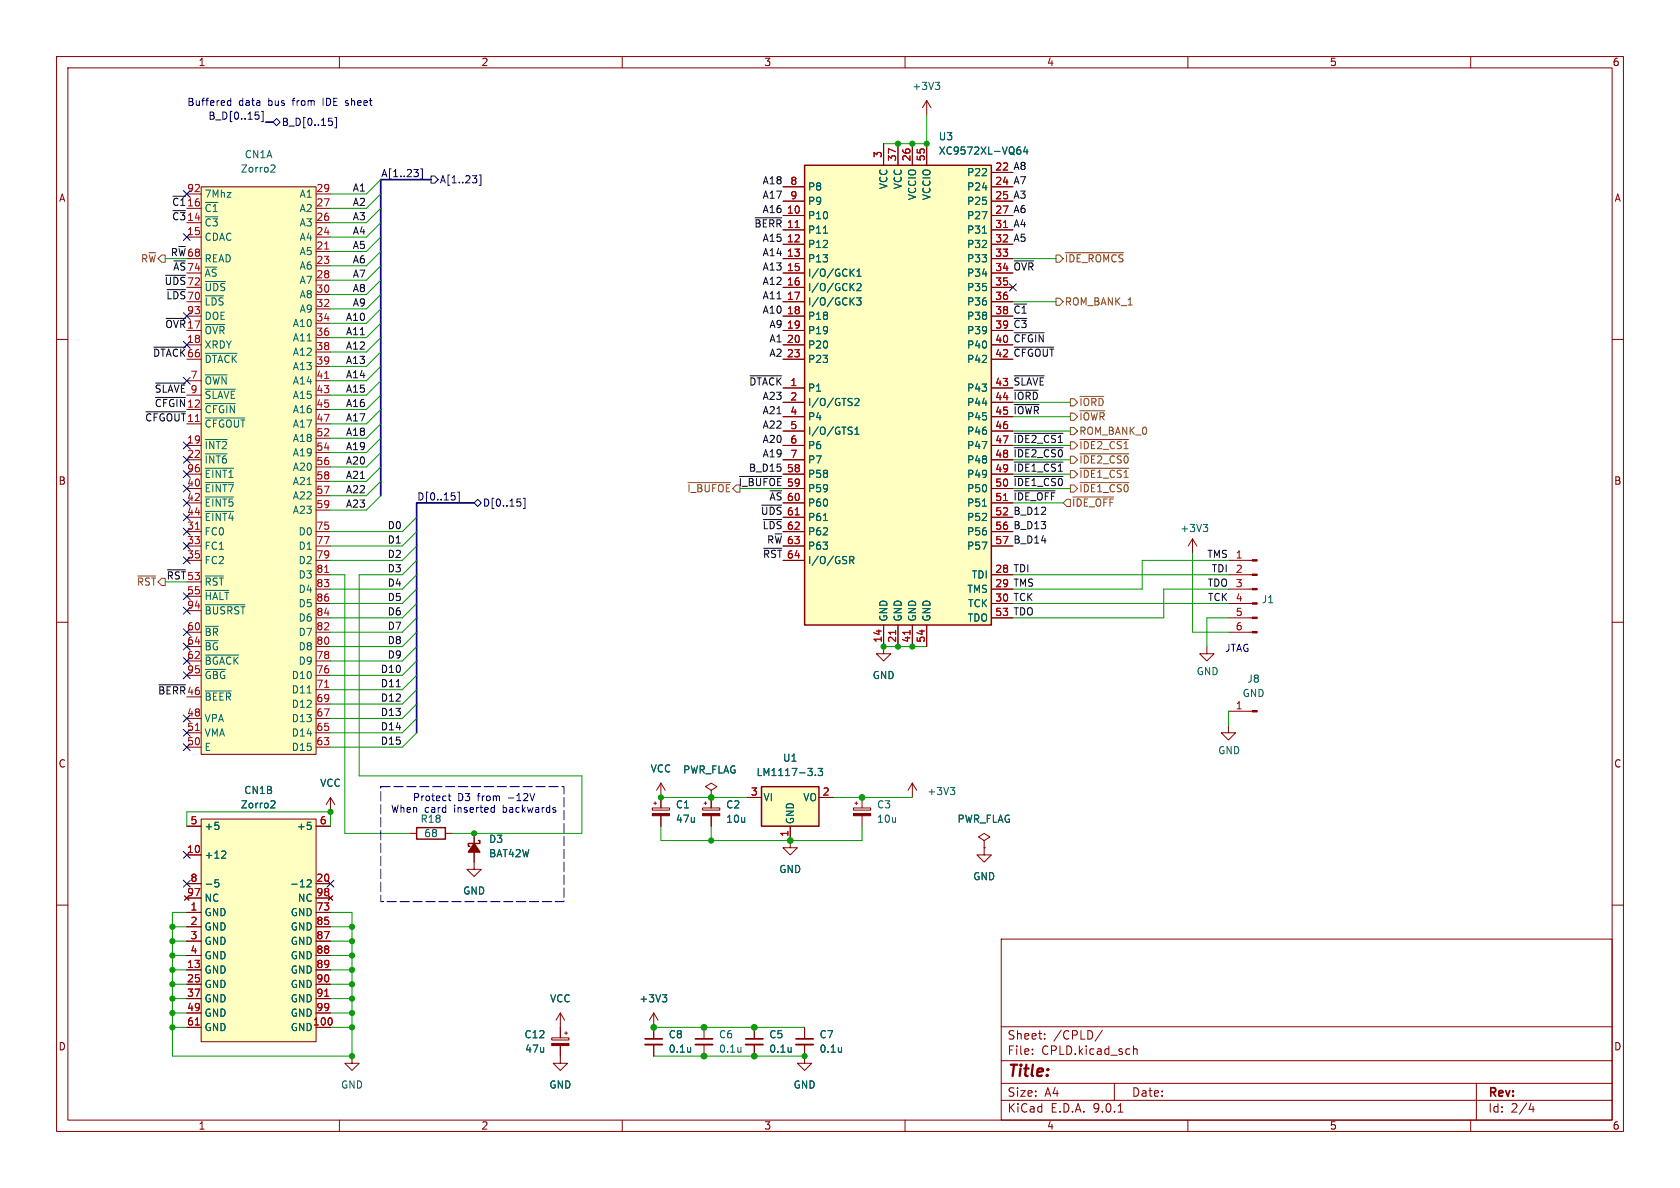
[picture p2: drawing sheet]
<svg xmlns="http://www.w3.org/2000/svg" width="297mm" height="210mm" viewBox="0 0 297 210" stroke-linecap="round" stroke-linejoin="round" font-family="sans-serif">
<g fill="none" stroke="#840000" stroke-width=".18">
<path d="M10 10h277v190h-277zM12 12h273v186h-273zM60 10v2M110 10v2M160 10v2M210 10v2M260 10v2M10 60h2M285 60h2M10 110h2M285 110h2M161.3 138.4l-.8 1.3"/>
<path d="M161.3 138.4l.8 1.3M161.3 138.4v2.6M83.8 152.4v1.3h1.3l-1.3 1.2-1.3-1.2h1.3M174 148.6l1-.6-1-.7-1 .7 1 .6v1.3M174 149.9h.1M10 160h2M177 166h108v32h-108zM285 160h2M60 198v2M110 198v2M160 198v2M177 194.5h108"/>
<path d="M177 191.5h108M177 187.5h108M177 181.5h108M182.5 186.3v.1M182.5 185.5v.1M184.7 183.6v.1M184.7 182.8v.1M194.9 182.1l-1.3 2M197 191.5v3M197.7 196.6h.8M200.4 184.9v1.5M200.4 185.5l.2-.1 .4 .1v.9"/>
<path d="M210 198v2M260 198v2M261 191.5v6.5M270.7 195l-.4 1.1h.9M271 195.6v1"/>
</g>
<path d="M168 139.2h.8l-.4 .5M168.5 139.7l.3 .2v.3l-.3 .3" fill="none" stroke="#006464" stroke-width=".18"/>
<path d="M134.6 139.1h10.2v7h-10.2z" fill="#ffffc2"/>
<path d="M134.6 139.1h10.2v7h-10.2z" fill="none" stroke="#840000" stroke-width=".25"/>
<path d="M210.8 95.3l-.7 1.2M210.8 95.3l.8 1.2M210.8 95.3v2.5M156.2 114.3v1.3h1.3l-1.3 1.2-1.3-1.2h1.3M132.1 141h2.5M139.7 146.1v3.8h1.3l-1.3 1.2-1.3-1.2h1.3M144.8 141h2.5" fill="none" stroke="#840000" stroke-width=".18"/>
<path d="M212.7 92.7h.8l-.4 .5M213.3 93.2l.2 .2v.3l-.2 .3M144.1 137v.1M144.6 135.8h.8l-.4 .5 .4 .1v.6l-.2 .1-.6-.1" fill="none" stroke="#006464" stroke-width=".18"/>
<path d="M142.2 29.2h33.1v81.3h-33.1z" fill="#ffffc2"/>
<path d="M142.2 29.2h33.1v81.3h-33.1zM73.7 146.3h5v2h-5zM84.6 148.6h.2v.5h-2v.5h.3" fill="none" stroke="#840000" stroke-width=".25"/>
<g fill="none" stroke="#840000" stroke-width=".18">
<path d="M163.8 17.8v2.5M163.8 17.8l-.7 1.3M163.8 17.8l.8 1.3M138.4 33h3.8M138.4 35.6h3.8M138.4 38.1h3.8M156.2 25.4v3.8M158.7 25.4v3.8M161.3 25.4v3.8M163.8 25.4v3.8M175.3 33h3.8M175.3 35.6h3.8"/>
<path d="M175.3 38.1h3.8M175.3 30.5h3.8M138.4 40.6h3.8M138.4 43.2h3.8M138.4 45.7h3.8M138.4 48.3h3.8M138.4 50.8h3.8M138.4 53.3h3.8M138.4 55.9h3.8M138.4 58.4h3.8M175.3 40.6h3.8M175.3 43.2h3.8"/>
<path d="M175.3 45.7h3.8M175.3 48.3h3.8M175.3 50.8h3.8M175.3 53.3h3.8M175.3 55.9h3.8M175.3 58.4h3.8M138.4 61h3.8M138.4 63.5h3.8M138.4 68.6h3.8M138.4 71.1h3.8M138.4 73.7h3.8M138.4 76.2h3.8"/>
<path d="M138.4 78.7h3.8M175.3 61h3.8M175.3 63.5h3.8M175.3 68.6h3.8M175.3 71.1h3.8M175.3 73.7h3.8M175.3 76.2h3.8M175.3 78.7h3.8M138.4 81.3h3.8M138.4 83.8h3.8M138.4 86.4h3.8M138.4 88.9h3.8"/>
<path d="M138.4 91.4h3.8M138.4 94h3.8M138.4 96.5h3.8M138.4 99.1h3.8M175.3 81.3h3.8M175.3 83.8h3.8M175.3 86.4h3.8M175.3 88.9h3.8M175.3 91.4h3.8M175.3 94h3.8M175.3 96.5h3.8M217.2 99.1h4.2"/>
<path d="M156.2 110.5v3.8M158.7 110.5v3.8M161.3 110.5v3.8M163.8 110.5v3.8M175.3 101.6h3.8M175.3 104.1h3.8M175.3 106.7h3.8M175.3 109.2h3.8M217.2 101.6h4.2M217.2 104.1h4.2M217.2 106.7h4.2M217.2 109.2h4.2"/>
<path d="M217.2 111.8h4.2M125.7 139.7l1-.6-1-.7-1 .7 1 .6v1.3M217.2 128.3v1.2h1.2l-1.2 1.3-1.3-1.3h1.3M58.4 141l-.7 1.2M58.4 141l.8 1.2M58.4 141v2.5M72.4 147.3h1.3M78.7 147.3h1.3M83.8 147.3v5.1M125.7 141h.1M150.9 142.8h3v.4h-3zM151.1 142h.5"/>
<path d="M151.4 141.7v.5M152.4 141v1.8M152.4 144.2v1.9M99.1 179.1l.7 1.2M99.1 179.1l-.8 1.2M99.1 179.1v4.4M62.2 186.7v1.3h1.3l-1.3 1.2-1.2-1.2h1.2M97.5 183.5h3.1v.3h-3.1zM99.1 184.8v3.2h-1.3l1.3 1.2 1.2-1.2h-1.2M99.8 182.6h.5M100.1 182.4v.5M133.3 181.6v2"/>
<path d="M133.3 184.7v2M142.2 184.7v3.3h1.3l-1.3 1.2-1.2-1.2h1.2M142.2 181.6v2"/>
</g>
<g fill="none" stroke="#006464" stroke-width=".18">
<path d="M165.3 14.5h.8l-.4 .5M165.9 15l.2 .3v.3l-.2 .2M180 26.5h.2l.3 .2-.1 .4-.4 .1M180.4 26h-.4M181.3 25.9l-.3 .9h.7M181.6 26.4v.8M145.6 41.2h.7M150.5 48.1l.5 .7M150.5 50.7l.5 .7M150.5 53.2l.5 .7M151 47.6l-.7 .7M151 50.1l-.7 .7"/>
<path d="M151 52.6l-.7 .8M151.4 52.6h.8l-.4 .5 .4 .2v.5l-.2 .1-.6-.1M151.5 48.8h.7M151.5 47.9l.4-.3v1.2M151.5 50.2l.5-.1 .2 .4-.8 .9h.8M173.7 41.2h.7M150.4 76.2l.2 .2-.2 .4M150.5 75.5l.1 .1M151.1 70.6l.5-.2 .3 .4-.8 .9h.8M151.1 76.8h.8M151.1 75.9l.4-.4v1.3M145.6 92h.7"/>
<path d="M150.2 99h.6l.2-.2-.1-.3-.7-.1v1.2M150.5 99l.5 .6M173.7 89.5h.7M139.9 185.2v.8M139.9 185.9h-.1M148.8 185.2v.8M148.8 185.9h-.1"/>
</g>
<path d="M140.6 40.2h.7M177.4 40.2h.7M140.6 91h.7M177.4 88.5h.7M158.3 111.4v.8M160.9 111.4v.8" fill="none" stroke="#a90000" stroke-width=".18"/>
<path d="M83.8 149.1l1 1.5h-2z" fill="#840000" stroke="#840000" stroke-width=".25"/>
<g fill="#840000" stroke="#840000" stroke-width=".18">
<path d="M150.9 143.8h3v.4h-3z"/>
<path d="M221.4 98.9h.8v.3h-.8z"/>
<path d="M221.4 101.5h.8v.2h-.8z"/>
<path d="M221.4 104h.8v.3h-.8z"/>
<path d="M221.4 106.6h.8v.2h-.8z"/>
<path d="M221.4 109.1h.8v.2h-.8z"/>
<path d="M221.4 111.6h.8v.3h-.8z"/>
<path d="M97.5 184.5h3.1v.3h-3.1z"/>
</g>
<path d="M131.8 183.6h3.1M140.7 183.6h3.1" fill="none" stroke="#840000" stroke-width=".3"/>
<path d="M131.8 184.7h3.1M140.7 184.7h3.1" fill="none" stroke="#840000" stroke-width=".33"/>
<path d="M35.6 33h20.3v100.4h-20.3z" fill="#ffffc2"/>
<g fill="none" stroke="#840000" stroke-width=".18">
<path d="M33 34.3h2.6M33 36.8h2.6M33 39.4h2.6M35.6 33h20.3v100.4h-20.3zM55.9 34.3h2.5M55.9 36.8h2.5M55.9 39.4h2.5M33 41.9h2.6M33 50.8h2.6M33 53.3h2.6M33 55.9h2.6M55.9 41.9h2.5"/>
<path d="M55.9 44.5h2.5M55.9 47h2.5M55.9 49.5h2.5M55.9 52.1h2.5M55.9 54.6h2.5M55.9 57.2h2.5M55.9 59.7h2.5M33 61h2.6M33 67.3h2.6M33 72.4h2.6M33 78.7h2.6M55.9 67.3h2.5"/>
<path d="M55.9 72.4h2.5M55.9 62.2h2.5M55.9 64.8h2.5M55.9 69.9h2.5M55.9 74.9h2.5M55.9 77.5h2.5M33 81.3h2.6M33 83.8h2.6M33 86.4h2.6M33 88.9h2.6M33 91.4h2.6M33 94h2.6"/>
<path d="M33 96.5h2.6M33 99.1h2.6M55.9 94h2.5M55.9 96.5h2.5M55.9 99.1h2.5M55.9 80h2.5M55.9 82.6h2.5M55.9 85.1h2.5M55.9 87.6h2.5M55.9 90.2h2.5M33 105.4h2.6M33 108h2.6"/>
<path d="M33 111.8h2.6M33 114.3h2.6M33 116.8h2.6M33 119.4h2.6M55.9 111.8h2.5M55.9 114.3h2.5M55.9 116.8h2.5M55.9 119.4h2.5M55.9 101.6h2.5M55.9 104.1h2.5M55.9 106.7h2.5M55.9 109.2h2.5"/>
<path d="M33 123.2h2.6M33 127h2.6M33 129.5h2.6M33 132.1h2.6M55.9 127h2.5M55.9 129.5h2.5M55.9 132.1h2.5M55.9 121.9h2.5M55.9 124.5h2.5"/>
</g>
<g fill="none" stroke="#006464" stroke-width=".18">
<path d="M48.1 29.2h.4l.1 .3-.8 .9h.8M36.3 49.8h3.6M36.3 52.3h3.2M36.3 57.4h3.4M36.3 62.5h5.6M36.3 66.3h3.9M36.3 68.8h5.3M36.3 71.3h5.3M36.3 73.9h7M36.3 77.7h3.9M36.3 80.2h3.9M36.3 82.8h5"/>
<path d="M36.3 85.3h5M36.3 87.9h5M36.3 90.4h5M36.3 101.8h3.2M36.3 104.4h4.2M36.3 106.9h7M36.3 110.7h2.3M36.3 115.8h5.9M36.3 118.3h3.6M36.3 122.1h4.6M54.3 122.5h.7"/>
</g>
<path d="M57.4 44h.7M57.4 66.9h.7M34.5 93.6h.8M57.4 101.2h.7M34.5 129.1h.8M57.4 121.5h.7" fill="none" stroke="#a90000" stroke-width=".18"/>
<path d="M35.6 144.8h20.3v39.4h-20.3z" fill="#ffffc2"/>
<g fill="none" stroke="#840000" stroke-width=".18">
<path d="M138.4 33h3.8M138.4 35.6h3.8M138.4 38.1h3.8M156.2 25.4v3.8M158.7 25.4v3.8M161.3 25.4v3.8M163.8 25.4v3.8M175.3 33h3.8M175.3 35.6h3.8M175.3 38.1h3.8M175.3 30.5h3.8M138.4 40.6h3.8"/>
<path d="M138.4 43.2h3.8M138.4 45.7h3.8M138.4 48.3h3.8M138.4 50.8h3.8M138.4 53.3h3.8M138.4 55.9h3.8M138.4 58.4h3.8M175.3 40.6h3.8M175.3 43.2h3.8M175.3 45.7h3.8M175.3 48.3h3.8M175.3 50.8h3.8"/>
<path d="M175.3 53.3h3.8M175.3 55.9h3.8M175.3 58.4h3.8M138.4 61h3.8M138.4 63.5h3.8M138.4 68.6h3.8M138.4 71.1h3.8M138.4 73.7h3.8M138.4 76.2h3.8M138.4 78.7h3.8M175.3 61h3.8M175.3 63.5h3.8"/>
<path d="M175.3 68.6h3.8M175.3 71.1h3.8M175.3 73.7h3.8M175.3 76.2h3.8M175.3 78.7h3.8M138.4 81.3h3.8M138.4 83.8h3.8M138.4 86.4h3.8M138.4 88.9h3.8M138.4 91.4h3.8M138.4 94h3.8M138.4 96.5h3.8"/>
<path d="M138.4 99.1h3.8M175.3 81.3h3.8M175.3 83.8h3.8M175.3 86.4h3.8M175.3 88.9h3.8M175.3 91.4h3.8M175.3 94h3.8M175.3 96.5h3.8M156.2 110.5v3.8M158.7 110.5v3.8M161.3 110.5v3.8M163.8 110.5v3.8"/>
<path d="M175.3 101.6h3.8M175.3 104.1h3.8M175.3 106.7h3.8M175.3 109.2h3.8M213.4 114.3v1.3h1.2l-1.2 1.2-1.3-1.2h1.3M116.8 138.4v4.4M116.8 138.4l-.7 1.3M116.8 138.4l.8 1.3M217.2 125.7h4.2M33 146.1h2.6M33 151.1h2.6M33 156.2h2.6"/>
<path d="M33 158.8h2.6M35.6 144.8h20.3v39.4h-20.3zM55.9 146.1h2.5M55.9 156.2h2.5M55.9 158.8h2.5M58 158.4l.8 .7M58.8 158.4l-.8 .7M83.8 147.3v1.8M83.8 150.6v1.8M115.3 142.8h3.1v.4h-3.1zM115.6 142h.5M115.8 141.7v.5"/>
<path d="M116.8 144.2v1.9M124.2 142.8h3.1v.4h-3.1zM124.5 142h.5M124.7 141.7v.5M125.7 141h.1M125.7 141v1.8M125.7 144.2v1.9M132.1 141h2.5M139.7 146.1v2.5M144.8 141h2.5M174 149.9v1.2h1.3l-1.3 1.3-1.3-1.3h1.3M174 149.9h.1"/>
<path d="M33 161.3h2.6M33 163.8h2.6M33 166.4h2.6M33 168.9h2.6M33 171.5h2.6M33 174h2.6M33 176.5h2.6M33 179.1h2.6M55.9 161.3h2.5M55.9 163.8h2.5M55.9 166.4h2.5M55.9 168.9h2.5"/>
<path d="M55.9 171.5h2.5M55.9 174h2.5M55.9 176.5h2.5M55.9 179.1h2.5M115.6 179.1v4.5M115.6 179.1l-.8 1.2M115.6 179.1l.7 1.2M33 181.6h2.6M99.1 181.6v1.9M99.1 184.8v1.9M115.6 184.7v2M124.5 181.6v2"/>
<path d="M124.5 184.7v2M133.3 181.6v2M133.3 184.7v2M142.2 181.6v2M142.2 184.7v2"/>
</g>
<g fill="none" stroke="#006464" stroke-width=".18">
<path d="M180 26.5h.2l.3 .2-.1 .4-.4 .1M180.4 26h-.4M181.3 25.9l-.3 .9h.7M181.6 26.4v.8M145.6 41.2h.7M150.5 48.1l.5 .7M150.5 50.7l.5 .7M150.5 53.2l.5 .7M151 47.6l-.7 .7M151 50.1l-.7 .7M151 52.6l-.7 .8M151.4 52.6h.8l-.4 .5 .4 .2v.5l-.2 .1-.6-.1"/>
<path d="M151.5 48.8h.7M151.5 47.9l.4-.3v1.2M151.5 50.2l.5-.1 .2 .4-.8 .9h.8M173.7 41.2h.7M150.4 76.2l.2 .2-.2 .4M150.5 75.5l.1 .1M151.1 70.6l.5-.2 .3 .4-.8 .9h.8M151.1 76.8h.8M151.1 75.9l.4-.4v1.3M145.6 92h.7M150.2 99h.6l.2-.2-.1-.3-.7-.1v1.2M150.5 99l.5 .6"/>
<path d="M173.7 89.5h.7M144.1 137v.1M144.6 135.8h.8l-.4 .5 .4 .1v.6l-.2 .1-.6-.1M38 145.4h.6M38 155.5h.6M38.2 156h.3l.2 .2-.1 .5-.4 .1M38.6 145.9l.1 .2-.1 .5M39.4 150.4l.4 .1 .1 .3-.8 .9h.8M48.1 141.5l.4 .1 .1 .3-.8 .9h.8M54.3 155.6l.5-.1 .2 .4-.8 .9h.8M54.4 145.4h.6M54.9 145.9l.1 .2-.1 .5"/>
<path d="M117.1 175.8h.8l-.5 .5M117.6 176.3l.3 .3v.3l-.3 .2M122.1 185.2v.8M122.1 185.9h-.1M131 185.2v.8M131 185.9h-.1M139.9 185.2v.8M139.9 185.9h-.1M148.8 185.2v.8M148.8 185.9h-.1"/>
</g>
<path d="M140.6 40.2h.7M177.4 40.2h.7M140.6 91h.7M177.4 88.5h.7M158.3 111.4v.8M160.9 111.4v.8M57.4 176.1h.7M34.5 181.2h.8" fill="none" stroke="#a90000" stroke-width=".18"/>
<g fill="#840000" stroke="#840000" stroke-width=".18">
<path d="M221.4 125.6h.8v.3h-.8z"/>
<path d="M124.2 143.8h3.1v.4h-3.1z"/>
<path d="M115.3 143.8h3.1v.4h-3.1z"/>
</g>
<path d="M114 183.6h3.1M122.9 183.6h3.1" fill="none" stroke="#840000" stroke-width=".3"/>
<path d="M114 184.7h3.1M122.9 184.7h3.1" fill="none" stroke="#840000" stroke-width=".33"/>
<g fill="none" stroke="#000084" stroke-width=".18">
<path d="M45.1 19.8h.6M46.2 19.7h.3v1.8h-.3M32.4 33.7l1.2 1.2M33.6 33.7l-1.2 1.2M45.6 20.3l.2 .2v.3l-.2 .3M48.3 21.6l.6-.6 .6 .6-.6 .6zM58.1 20.9h.6M58.5 21.4l.3 .2v.3l-.3 .3M59.2 20.8h.3v1.8h-.3M73.2 30h.7l-.4 .5M73.9 30.6v.5M74.4 29.8h.3v1.9h-.3"/>
<path d="M76.2 31.1h.6l.7 .7-.7 .6h-.6zM83.5 31.1h.8l-.4 .4M84.2 31.7v.5M84.7 30.9h.3v1.9h-.3M32.4 41.3l1.2 1.2M32.4 55.3l1.2 1.2M33.6 41.3l-1.2 1.2M33.6 55.3l-1.2 1.2M178.5 50.2l1.2 1.2M179.7 50.2l-1.2 1.2M32.4 66.7l1.2 1.2M32.4 60.4l1.2 1.2"/>
<path d="M32.4 78.1l1.2 1.2M33.6 66.7l-1.2 1.2M33.6 60.4l-1.2 1.2M33.6 78.1l-1.2 1.2M32.4 80.7l1.2 1.2M32.4 85.8l1.2 1.2M32.4 90.8l1.2 1.2M32.4 83.2l1.2 1.2M32.4 88.3l1.2 1.2M32.4 93.4l1.2 1.2M32.4 95.9l1.2 1.2M32.4 98.5l1.2 1.2"/>
<path d="M33.6 80.7l-1.2 1.2M33.6 85.8l-1.2 1.2M33.6 90.8l-1.2 1.2M33.6 83.2l-1.2 1.2M33.6 88.3l-1.2 1.2M33.6 93.4l-1.2 1.2M33.6 95.9l-1.2 1.2M33.6 98.5l-1.2 1.2M79.8 87.1h.6M80.4 87.7l.1 .1-.1 .5M80.9 87h.3v1.8h-.3M84.5 88.3l.6 .6-.6 .6-.7-.6z"/>
<path d="M91.4 88.2h.6M92 88.8l.1 .1-.1 .5M92.5 88.1h.3v1.8h-.3M32.4 116.2l1.2 1.2M32.4 113.7l1.2 1.2M32.4 118.8l1.2 1.2M32.4 104.8l1.2 1.2M32.4 107.3l1.2 1.3M32.4 111.2l1.2 1.2M33.6 116.2l-1.2 1.2M33.6 113.7l-1.2 1.2M33.6 118.8l-1.2 1.2"/>
<path d="M33.6 104.8l-1.2 1.2M33.6 107.3l-1.2 1.3M33.6 111.2l-1.2 1.2M32.4 128.9l1.2 1.2M32.4 131.5l1.2 1.2M32.4 126.4l1.2 1.2M33.6 128.9l-1.2 1.2M33.6 131.5l-1.2 1.2M33.6 126.4l-1.2 1.2M32.4 150.5l1.2 1.2M32.4 155.6l1.2 1.2M33.6 150.5l-1.2 1.2"/>
<path d="M33.6 155.6l-1.2 1.2M57.8 155.6l1.2 1.2M59 155.6l-1.2 1.2"/>
</g>
<g fill="none" stroke="#725600" stroke-width=".18">
<path d="M26.3 44.7h1.2M186.7 52.7h.6l.7 .6-.7 .7h-.6zM186.7 45.1h.6l.7 .6-.7 .7h-.6zM188.4 44.7h10.2M189.2 70.5h.7l.6 .6-.6 .7h-.7zM189.2 78.1h.7l.6 .6-.6 .7h-.7zM189.2 75.6h.7l.6 .6-.6 .6h-.7zM189.2 73h.7l.6 .7-.6 .6h-.7zM190.9 70.1h4.2M190.9 77.7h8.7M190.9 72.6h4.4M121.6 85.3h7.5"/>
<path d="M188.6 88.3h.6v1.2h-.6l-.6-.6zM189.2 80.6h.7l.6 .7-.6 .6h-.7zM189.2 83.2h.7l.6 .6-.6 .7h-.7zM189.2 85.7h.7l.6 .7-.6 .6h-.7zM189.6 87.9h7.3M190.9 85.3h8.7M190.9 80.2h8.7M190.9 82.8h8.7M24.3 101.8h3.2"/>
</g>
<g fill="none" stroke="#0f0f0f" stroke-width=".18">
<path d="M133.5 38.5h4.7M29.2 48.7h3.6M29.4 56.3h3.4M29.5 51.2h3.3M179.3 46.1h3.4M179.3 58.8h5.3M25.8 72.8h7M27.2 61.4h5.6M27.5 70.3h5.3M27.5 67.7h5.3M132.6 66.4h5.6M179.3 66.4h5.3"/>
<path d="M179.3 61.4h7M179.3 71.5h4.4M179.3 69h4.2M179.3 79.1h8.6M179.3 76.6h8.6M130.7 84.2h7.5M134.6 89.3h3.6M134.9 91.8h3.3M135 96.9h3.2M179.3 86.8h7.2M179.3 84.2h8.6M179.3 81.7h8.6"/>
<path d="M29.6 100.7h3.2M28.1 121.1h4.7M70.1 121.4h.7"/>
</g>
<path d="M47 21.6h1.3M76.2 31.8h-8.9v55.8M83.8 88.9h-10.1v40.6" fill="none" stroke="#000084" stroke-width=".3"/>
<g fill="none" stroke="#009600" stroke-width=".18">
<path d="M67.3 36.8l-2.5 2.6h-6.4M67.3 34.3l-2.5 2.5h-6.4M67.3 39.4l-2.5 2.5h-6.4M67.3 31.8l-2.5 2.5h-6.4M163.8 20.3v5.1h-7.6M29.2 45.7h3.8M67.3 52.1l-2.5 2.5h-6.4M67.3 54.6l-2.5 2.6h-6.4M67.3 49.5l-2.5 2.6h-6.4M67.3 47l-2.5 2.5h-6.4M67.3 57.2l-2.5 2.5h-6.4M67.3 59.7l-2.5 2.5h-6.4"/>
<path d="M67.3 41.9l-2.5 2.6h-6.4M67.3 44.5l-2.5 2.5h-6.4M179.1 45.7h7.6M179.1 53.3h7.6M67.3 67.3l-2.5 2.6h-6.4M67.3 74.9l-2.5 2.6h-6.4M67.3 62.2l-2.5 2.6h-6.4M67.3 64.8l-2.5 2.5h-6.4M67.3 72.4l-2.5 2.5h-6.4M67.3 69.9l-2.5 2.5h-6.4M67.3 77.5l-2.5 2.5h-6.4M179.1 76.2h10.1"/>
<path d="M179.1 73.7h10.1M179.1 71.1h10.1M179.1 78.7h10.1M67.3 82.6l-2.5 2.5h-6.4M67.3 87.6l-2.5 2.6h-6.4M67.3 85.1l-2.5 2.5h-6.4M67.3 80l-2.5 2.6h-6.4M73.7 91.4l-2.6 2.6h-12.7M73.7 99.1l-2.6 2.5h-7.6v35.6h39.4v10.1h-22.9M73.7 94l-2.6 2.5h-12.7M73.7 96.5l-2.6 2.6h-12.7M130.8 86.4h7.6"/>
<path d="M179.1 86.4h10.1M179.1 88.9h8.9M179.1 83.8h10.1M179.1 81.3h10.1M210.8 97.8v14h6.4M217.2 99.1h-15.3v5h-22.8M29.2 102.9h3.8M58.4 101.6h2.6v45.7h11.4M73.7 101.6l-2.6 2.5h-12.7M73.7 111.8l-2.6 2.5h-12.7M73.7 106.7l-2.6 2.5h-12.7M73.7 109.2l-2.6 2.6h-12.7"/>
<path d="M73.7 104.1l-2.6 2.6h-12.7M73.7 114.3l-2.6 2.5h-12.7M73.7 119.4l-2.6 2.5h-12.7M73.7 116.8l-2.6 2.6h-12.7M156.2 114.3h7.6M179.1 101.6h38.1M179.1 106.7h38.1M217.2 104.1h-11.5v5.1h-26.6M217.2 109.2h-3.8v5.1M73.7 129.5l-2.6 2.6h-12.7M73.7 127l-2.6 2.5h-12.7M73.7 124.5l-2.6 2.5h-12.7"/>
<path d="M73.7 121.9l-2.6 2.6h-12.7M217.2 125.7v2.6M33 146.1v-2.6h25.4v2.6M116.8 146.1v2.5h35.6v-2.5M116.8 141h15.3M125.7 146.1v2.5M147.3 141h14M30.5 163.8h2.5M30.5 171.5h2.5M30.5 174h2.5M30.5 166.4h2.5M30.5 168.9h2.5"/>
<path d="M30.5 179.1h2.5M30.5 176.5h2.5M33 161.3h-2.5v25.4h31.7v-25.4h-3.8M58.4 163.8h3.8M58.4 171.5h3.8M58.4 174h3.8M58.4 166.4h3.8M58.4 168.9h3.8M58.4 179.1h3.8M58.4 176.5h3.8M30.5 181.6h2.5M58.4 181.6h3.8"/>
<path d="M115.6 186.7h26.6M115.6 181.6h26.6"/>
</g>
<g fill="none" stroke="#0000c2" stroke-width=".18">
<path d="M40.2 18.4l.2 .2h.4M40.8 17.4v1.2M40.8 17.9l-.4-.1-.2 .2M61.1 18.6h.1M61.2 17.8l-.1 .2 .1 .2M79.2 140.7h.5M79.4 140.3v1.1l.3 .1M87 142.7l.4 .1M87.4 142.3v1.3M87.4 143.5l-.4 .1M94.5 140.3l-.4 1.2M98.1 143.2l.2 .1-.2 .3"/>
<path d="M98.1 142.7l.1 .1"/>
</g>
<path d="M67.3 139.1h32.4v20.3h-32.4z" fill="none" stroke="#0000c2" stroke-width=".18" stroke-dasharray="1.7 .6"/>
<g fill="#009600" stroke="#009600" stroke-width=".18">
<circle cx="152.4" cy="141" r=".51"/>
<circle cx="125.7" cy="141" r=".51"/>
<circle cx="161.3" cy="114.3" r=".46"/>
<circle cx="156.2" cy="114.3" r=".46"/>
<circle cx="158.7" cy="114.3" r=".46"/>
<circle cx="163.8" cy="25.4" r=".46"/>
<circle cx="62.2" cy="163.8" r=".46"/>
<circle cx="62.2" cy="181.6" r=".46"/>
<circle cx="58.4" cy="143.5" r=".46"/>
<circle cx="62.2" cy="168.9" r=".46"/>
<circle cx="62.2" cy="166.4" r=".46"/>
<circle cx="62.2" cy="176.5" r=".46"/>
<circle cx="62.2" cy="179.1" r=".46"/>
<circle cx="62.2" cy="171.5" r=".46"/>
<circle cx="62.2" cy="174" r=".46"/>
<circle cx="62.2" cy="186.7" r=".46"/>
<circle cx="115.6" cy="181.6" r=".51"/>
<circle cx="116.8" cy="141" r=".46"/>
<circle cx="83.8" cy="147.3" r=".46"/>
<circle cx="30.5" cy="171.5" r=".46"/>
<circle cx="30.5" cy="174" r=".46"/>
<circle cx="30.5" cy="181.6" r=".46"/>
<circle cx="30.5" cy="176.5" r=".46"/>
<circle cx="30.5" cy="179.1" r=".46"/>
<circle cx="30.5" cy="166.4" r=".46"/>
<circle cx="30.5" cy="163.8" r=".46"/>
<circle cx="30.5" cy="168.9" r=".46"/>
<circle cx="133.3" cy="186.7" r=".51"/>
<circle cx="142.2" cy="186.7" r=".46"/>
<circle cx="125.7" cy="148.6" r=".46"/>
<circle cx="133.4" cy="181.6" r=".51"/>
<circle cx="124.5" cy="186.7" r=".51"/>
<circle cx="124.5" cy="181.6" r=".51"/>
<circle cx="139.7" cy="148.6" r=".51"/>
<circle cx="161.3" cy="25.4" r=".46"/>
<circle cx="158.7" cy="25.4" r=".46"/>
</g>
<text font-size="2.8" fill="#840000" x="178" y="190.9">Title:</text>
<g font-size="2.1" fill="#840000">
<text x="178" y="184">Sheet:</text>
<text x="186.2" y="184">/CPLD/</text>
<text x="178" y="186.7">File:</text>
<text x="184.1" y="186.7">CPLD.kicad_sch</text>
<text x="178" y="196.9">KiCad</text>
<text x="178" y="194.1">Size:</text>
<text x="184.7" y="194.1">A4</text>
<text x="185.7" y="196.9">E.D.A.</text>
<text x="193.3" y="196.9">9.0.1</text>
<text x="200" y="194.1">Date:</text>
<text x="263" y="194.3">Rev:</text>
<text x="263" y="196.9">Id:</text>
<text x="267.1" y="196.9">2/4</text>
</g>
<g font-size="1.8" fill="#840000">
<text x="35" y="11.9">1</text>
<text x="85" y="11.9">2</text>
<text x="135" y="11.9">3</text>
<text x="185" y="11.9">4</text>
<text x="235" y="11.9">5</text>
<text x="285" y="11.9">6</text>
<text x="10.3" y="35.9">A</text>
<text x="285.3" y="35.9">A</text>
<text x="10.3" y="85.9">B</text>
<text x="285.3" y="85.9">B</text>
<text x="10.3" y="135.9">C</text>
<text x="285.3" y="135.9">C</text>
<text x="10.3" y="185.9">D</text>
<text x="285.3" y="185.9">D</text>
<text x="35" y="199.9">1</text>
<text x="85" y="199.9">2</text>
<text x="135" y="199.9">3</text>
<text x="185" y="199.9">4</text>
<text x="235" y="199.9">5</text>
<text x="285" y="199.9">6</text>
</g>
<g font-size="1.8" fill="#006464">
<text x="161.2" y="16.1">+3V3</text>
<text x="43.2" y="28.2">CN1A</text>
<text x="165.9" y="25">U3</text>
<text x="165.9" y="27.5">XC9572XL-VQ64</text>
<text x="36.1" y="35.2">7Mhz</text>
<text x="42.5" y="30.7">Zorro2</text>
<text x="52.9" y="35.2">A1</text>
<text x="142.7" y="33.9">P8</text>
<text x="157.1" y="33.5" transform="rotate(-90 157.1 33.5)">VCC</text>
<text x="159.6" y="33.5" transform="rotate(-90 159.6 33.5)">VCC</text>
<text x="162.2" y="35.5" transform="rotate(-90 162.2 35.5)">VCCIO</text>
<text x="164.7" y="35.5" transform="rotate(-90 164.7 35.5)">VCCIO</text>
<text x="170.9" y="31.3">P22</text>
<text x="170.9" y="33.9">P24</text>
<text x="36.1" y="37.7">~{C1}</text>
<text x="36.1" y="40.2">~{C3}</text>
<text x="52.9" y="37.7">A2</text>
<text x="52.9" y="40.2">A3</text>
<text x="142.7" y="36.4">P9</text>
<text x="142.7" y="39">P10</text>
<text x="142.7" y="41.5">P11</text>
<text x="170.9" y="36.4">P25</text>
<text x="170.9" y="39">P27</text>
<text x="170.9" y="41.5">P31</text>
<text x="36.1" y="42.8">CDAC</text>
<text x="36.1" y="46.6">READ</text>
<text x="52.9" y="42.8">A4</text>
<text x="52.9" y="45.3">A5</text>
<text x="52.9" y="47.9">A6</text>
<text x="142.7" y="44">P12</text>
<text x="142.7" y="46.6">P13</text>
<text x="170.9" y="44">P32</text>
<text x="170.9" y="46.6">P33</text>
<text x="36.1" y="49.1">~{AS}</text>
<text x="36.1" y="51.7">~{UDS}</text>
<text x="52.9" y="50.4">A7</text>
<text x="52.9" y="52.9">A8</text>
<text x="142.7" y="49.1">I/O/GCK1</text>
<text x="142.7" y="51.7">I/O/GCK2</text>
<text x="170.9" y="49.1">P34</text>
<text x="170.9" y="51.7">P35</text>
<text x="36.1" y="54.2">~{LDS}</text>
<text x="36.1" y="56.7">DOE</text>
<text x="36.1" y="59.3">~{OVR}</text>
<text x="51.7" y="58">A10</text>
<text x="52.9" y="55.5">A9</text>
<text x="142.7" y="54.2">I/O/GCK3</text>
<text x="142.7" y="56.7">P18</text>
<text x="142.7" y="59.3">P19</text>
<text x="170.9" y="54.2">P36</text>
<text x="170.9" y="56.7">P38</text>
<text x="170.9" y="59.3">P39</text>
<text x="36.1" y="61.8">XRDY</text>
<text x="36.1" y="64.4">~{DTACK}</text>
<text x="51.7" y="60.6">A11</text>
<text x="51.7" y="63.1">A12</text>
<text x="51.7" y="65.6">A13</text>
<text x="142.7" y="61.8">P20</text>
<text x="142.7" y="64.4">P23</text>
<text x="170.9" y="61.8">P40</text>
<text x="170.9" y="64.4">P42</text>
<text x="36.1" y="68.2">~{OWN}</text>
<text x="36.1" y="70.7">~{SLAVE}</text>
<text x="51.7" y="68.2">A14</text>
<text x="51.7" y="70.7">A15</text>
<text x="142.7" y="69.4">P1</text>
<text x="142.7" y="72">I/O/GTS2</text>
<text x="170.9" y="69.4">P43</text>
<text x="170.9" y="72">P44</text>
<text x="36.1" y="73.3">~{CFGIN}</text>
<text x="36.1" y="75.8">~{CFGOUT}</text>
<text x="51.7" y="73.3">A16</text>
<text x="51.7" y="75.8">A17</text>
<text x="142.7" y="74.5">P4</text>
<text x="142.7" y="77.1">I/O/GTS1</text>
<text x="170.9" y="74.5">P45</text>
<text x="170.9" y="77.1">P46</text>
<text x="36.1" y="79.6">~{INT2}</text>
<text x="36.1" y="82.1">~{INT6}</text>
<text x="51.7" y="78.3">A18</text>
<text x="51.7" y="80.9">A19</text>
<text x="51.7" y="83.4">A20</text>
<text x="142.7" y="79.6">P6</text>
<text x="142.7" y="82.1">P7</text>
<text x="170.9" y="79.6">P47</text>
<text x="170.9" y="82.1">P48</text>
<text x="36.1" y="84.7">~{EINT1}</text>
<text x="36.1" y="87.2">~{EINT7}</text>
<text x="36.1" y="89.8">~{EINT5}</text>
<text x="51.7" y="86">A21</text>
<text x="51.7" y="88.5">A22</text>
<text x="142.7" y="84.7">P58</text>
<text x="142.7" y="87.2">P59</text>
<text x="142.7" y="89.8">P60</text>
<text x="170.9" y="84.7">P49</text>
<text x="170.9" y="87.2">P50</text>
<text x="170.9" y="89.8">P51</text>
<text x="36.1" y="92.3">~{EINT4}</text>
<text x="36.1" y="94.8">FC0</text>
<text x="51.7" y="91">A23</text>
<text x="52.7" y="94.8">D0</text>
<text x="142.7" y="92.3">P61</text>
<text x="142.7" y="94.8">P62</text>
<text x="170.9" y="92.3">P52</text>
<text x="170.9" y="94.8">P56</text>
<text x="208.6" y="94.3">+3V3</text>
<text x="36.1" y="97.4">FC1</text>
<text x="36.1" y="99.9">FC2</text>
<text x="52.7" y="97.4">D1</text>
<text x="52.7" y="99.9">D2</text>
<text x="142.7" y="97.4">P63</text>
<text x="142.7" y="99.9">I/O/GSR</text>
<text x="170.9" y="97.4">P57</text>
<text x="36.1" y="103.7">~{RST}</text>
<text x="36.1" y="106.3">~{HALT}</text>
<text x="52.7" y="102.5">D3</text>
<text x="52.7" y="105">D4</text>
<text x="52.7" y="107.5">D5</text>
<text x="170.9" y="105">TMS</text>
<text x="171" y="107.5">TCK</text>
<text x="171.7" y="102.5">TDI</text>
<text x="223" y="106.8">J1</text>
<text x="36.1" y="108.8">~{BUSRST}</text>
<text x="36.1" y="112.6">~{BR}</text>
<text x="52.7" y="110.1">D6</text>
<text x="52.7" y="112.6">D7</text>
<text x="157.1" y="110" transform="rotate(-90 157.1 110)">GND</text>
<text x="159.6" y="110" transform="rotate(-90 159.6 110)">GND</text>
<text x="162.2" y="110" transform="rotate(-90 162.2 110)">GND</text>
<text x="164.7" y="110" transform="rotate(-90 164.7 110)">GND</text>
<text x="171" y="110.1">TDO</text>
<text x="36.1" y="115.2">~{BG}</text>
<text x="36.1" y="117.7">~{BGACK}</text>
<text x="52.7" y="115.2">D8</text>
<text x="52.7" y="117.7">D9</text>
<text x="211.5" y="119.6">GND</text>
<text x="36.1" y="120.2">~{GBG}</text>
<text x="36.1" y="124.1">~{BEER}</text>
<text x="51.5" y="120.2">D10</text>
<text x="51.5" y="122.8">D11</text>
<text x="51.5" y="125.3">D12</text>
<text x="154.2" y="120.2">GND</text>
<text x="219.6" y="123.4">GND</text>
<text x="220.4" y="120.9">J8</text>
<text x="36.1" y="127.9">VPA</text>
<text x="36.1" y="130.4">VMA</text>
<text x="51.5" y="127.9">D13</text>
<text x="51.5" y="130.4">D14</text>
<text x="36.1" y="132.9">E</text>
<text x="51.5" y="132.9">D15</text>
<text x="114.9" y="136.8">VCC</text>
<text x="120.7" y="136.9">PWR_FLAG</text>
<text x="133.6" y="137.4">LM1117-3.3</text>
<text x="138.3" y="134.8">U1</text>
<text x="215.3" y="133.5">GND</text>
<text x="42.5" y="143.1">Zorro2</text>
<text x="43.1" y="140.6">CN1B</text>
<text x="56.5" y="139.3">VCC</text>
<text x="119.4" y="143.1">C1</text>
<text x="128.3" y="143.1">C2</text>
<text x="134.9" y="141.8">VI</text>
<text x="141.9" y="141.8">VO</text>
<text x="154.9" y="143.1">C3</text>
<text x="163.8" y="140.8">+3V3</text>
<text x="36.1" y="146.9">+5</text>
<text x="52.4" y="146.9">+5</text>
<text x="74.3" y="145.6">R18</text>
<text x="74.9" y="148.2">68</text>
<text x="86.4" y="149.2">D3</text>
<text x="119.4" y="145.6">47u</text>
<text x="128.3" y="145.6">10u</text>
<text x="140.6" y="145.8" transform="rotate(-90 140.6 145.8)">GND</text>
<text x="154.9" y="145.6">10u</text>
<text x="169.2" y="145.6">PWR_FLAG</text>
<text x="36.1" y="152">+12</text>
<text x="86.4" y="151.7">BAT42W</text>
<text x="137.7" y="154.5">GND</text>
<text x="172" y="155.8">GND</text>
<text x="36.1" y="157.1">-5</text>
<text x="36.1" y="159.6">NC</text>
<text x="51.2" y="157.1">-12</text>
<text x="52.6" y="159.6">NC</text>
<text x="81.8" y="158.3">GND</text>
<text x="36.1" y="162.2">GND</text>
<text x="36.1" y="164.7">GND</text>
<text x="36.1" y="167.2">GND</text>
<text x="51.3" y="162.2">GND</text>
<text x="51.3" y="164.7">GND</text>
<text x="51.3" y="167.2">GND</text>
<text x="36.1" y="169.8">GND</text>
<text x="36.1" y="172.3">GND</text>
<text x="51.3" y="169.8">GND</text>
<text x="51.3" y="172.3">GND</text>
<text x="36.1" y="174.9">GND</text>
<text x="36.1" y="177.4">GND</text>
<text x="36.1" y="179.9">GND</text>
<text x="51.3" y="174.9">GND</text>
<text x="51.3" y="177.4">GND</text>
<text x="51.3" y="179.9">GND</text>
<text x="97.1" y="177.4">VCC</text>
<text x="112.9" y="177.4">+3V3</text>
<text x="36.1" y="182.5">GND</text>
<text x="51.3" y="182.5">GND</text>
<text x="92.6" y="183.7">C12</text>
<text x="118.1" y="183.7">C8</text>
<text x="127" y="183.7">C6</text>
<text x="135.9" y="183.7">C5</text>
<text x="144.8" y="183.7">C7</text>
<text x="92.7" y="186.3">47u</text>
<text x="118.1" y="186.3">0.1u</text>
<text x="127" y="186.3">0.1u</text>
<text x="135.9" y="186.3">0.1u</text>
<text x="144.8" y="186.3">0.1u</text>
<text x="60.2" y="192.6">GND</text>
<text x="97" y="192.6">GND</text>
<text x="140.2" y="192.6">GND</text>
</g>
<g font-size="1.8" fill="#0000c2">
<text x="33" y="18.8">Buffered</text>
<text x="42.2" y="18.8">data</text>
<text x="47.5" y="18.8">bus</text>
<text x="52" y="18.8">from</text>
<text x="57.5" y="18.8">IDE</text>
<text x="61.7" y="18.8">sheet</text>
<text x="216.5" y="115.3">JTAG</text>
<text x="69" y="143.9">When</text>
<text x="72.9" y="141.8">Protect</text>
<text x="75" y="143.9">card</text>
<text x="80.4" y="143.9">inserted</text>
<text x="80.9" y="141.8">D3</text>
<text x="84.5" y="141.8">from</text>
<text x="89.2" y="143.9">backwards</text>
<text x="90.1" y="141.8">-12V</text>
</g>
<g font-size="1.8" fill="#000084">
<text x="36.7" y="21.2">B_D[0..15]</text>
<text x="49.7" y="22.5">B_D[0..15]</text>
<text x="67.3" y="31.4">A[1..23]</text>
<text x="77.7" y="32.6">A[1..23]</text>
<text x="73.7" y="88.6">D[0..15]</text>
<text x="85.3" y="89.8">D[0..15]</text>
</g>
<g font-size="1.8" fill="#a90000">
<text x="156" y="28" transform="rotate(-90 156 28)">3</text>
<text x="158.5" y="28.6" transform="rotate(-90 158.5 28.6)">37</text>
<text x="161" y="28.6" transform="rotate(-90 161 28.6)">26</text>
<text x="163.6" y="28.6" transform="rotate(-90 163.6 28.6)">55</text>
<text x="33" y="34">92</text>
<text x="55.8" y="34">29</text>
<text x="139.6" y="32.8">8</text>
<text x="139.6" y="35.3">9</text>
<text x="175.9" y="30.2">22</text>
<text x="175.9" y="32.8">24</text>
<text x="175.9" y="35.3">25</text>
<text x="33" y="36.6">16</text>
<text x="33" y="41.7">15</text>
<text x="55.8" y="36.6">27</text>
<text x="55.8" y="39.1">26</text>
<text x="55.8" y="41.7">24</text>
<text x="139" y="37.8">10</text>
<text x="139" y="40.4">11</text>
<text x="175.9" y="37.8">27</text>
<text x="175.9" y="40.4">31</text>
<text x="55.8" y="44.2">21</text>
<text x="55.8" y="46.7">23</text>
<text x="139" y="42.9">12</text>
<text x="139" y="45.5">13</text>
<text x="175.9" y="42.9">32</text>
<text x="175.9" y="45.5">33</text>
<text x="55.8" y="49.3">28</text>
<text x="55.8" y="51.8">30</text>
<text x="139" y="48">15</text>
<text x="139" y="50.5">16</text>
<text x="139" y="53.1">17</text>
<text x="175.9" y="48">34</text>
<text x="175.9" y="50.5">35</text>
<text x="175.9" y="53.1">36</text>
<text x="33" y="55.6">93</text>
<text x="55.8" y="54.4">32</text>
<text x="55.8" y="56.9">34</text>
<text x="55.8" y="59.4">36</text>
<text x="139" y="55.6">18</text>
<text x="139" y="58.2">19</text>
<text x="175.9" y="55.6">38</text>
<text x="175.9" y="58.2">39</text>
<text x="33" y="60.7">18</text>
<text x="33" y="63.2">66</text>
<text x="55.8" y="62">38</text>
<text x="55.8" y="64.5">39</text>
<text x="139" y="60.7">20</text>
<text x="139" y="63.2">23</text>
<text x="175.9" y="60.7">40</text>
<text x="175.9" y="63.2">42</text>
<text x="33.6" y="67.1">7</text>
<text x="33.6" y="69.6">9</text>
<text x="55.8" y="67.1">41</text>
<text x="55.8" y="69.6">43</text>
<text x="139.6" y="68.3">1</text>
<text x="139.6" y="70.9">2</text>
<text x="175.9" y="68.3">43</text>
<text x="175.9" y="70.9">44</text>
<text x="33" y="74.7">11</text>
<text x="55.8" y="72.1">45</text>
<text x="55.8" y="74.7">47</text>
<text x="55.8" y="77.2">52</text>
<text x="139.6" y="73.4">4</text>
<text x="139.6" y="75.9">5</text>
<text x="175.9" y="73.4">45</text>
<text x="175.9" y="75.9">46</text>
<text x="33" y="78.5">19</text>
<text x="33" y="81">22</text>
<text x="33" y="83.6">96</text>
<text x="55.8" y="79.8">54</text>
<text x="55.8" y="82.3">56</text>
<text x="139" y="83.6">58</text>
<text x="139.6" y="78.5">6</text>
<text x="139.6" y="81">7</text>
<text x="175.9" y="78.5">47</text>
<text x="175.9" y="81">48</text>
<text x="175.9" y="83.6">49</text>
<text x="33" y="86.1">40</text>
<text x="33" y="88.6">42</text>
<text x="55.8" y="84.8">58</text>
<text x="55.8" y="87.4">57</text>
<text x="55.8" y="89.9">59</text>
<text x="139" y="86.1">59</text>
<text x="139" y="88.6">60</text>
<text x="175.9" y="86.1">50</text>
<text x="175.9" y="88.6">51</text>
<text x="33" y="91.2">44</text>
<text x="33" y="93.7">31</text>
<text x="55.8" y="93.7">75</text>
<text x="139" y="91.2">61</text>
<text x="139" y="93.7">62</text>
<text x="175.9" y="91.2">52</text>
<text x="175.9" y="93.7">56</text>
<text x="33" y="96.3">33</text>
<text x="33" y="98.8">35</text>
<text x="55.8" y="96.3">77</text>
<text x="55.8" y="98.8">79</text>
<text x="55.8" y="101.3">81</text>
<text x="139" y="96.3">63</text>
<text x="139" y="98.8">64</text>
<text x="175.9" y="96.3">57</text>
<text x="175.9" y="101.3">28</text>
<text x="218.4" y="98.8">1</text>
<text x="218.4" y="101.3">2</text>
<text x="33" y="105.2">55</text>
<text x="33" y="107.7">94</text>
<text x="55.8" y="103.9">83</text>
<text x="55.8" y="106.4">86</text>
<text x="175.9" y="103.9">29</text>
<text x="175.9" y="106.4">30</text>
<text x="218.4" y="106.4">4</text>
<text x="33" y="111.5">60</text>
<text x="55.8" y="109">84</text>
<text x="55.8" y="111.5">82</text>
<text x="156" y="113.7" transform="rotate(-90 156 113.7)">14</text>
<text x="158.5" y="113.7" transform="rotate(-90 158.5 113.7)">21</text>
<text x="161" y="113.7" transform="rotate(-90 161 113.7)">41</text>
<text x="163.6" y="113.7" transform="rotate(-90 163.6 113.7)">54</text>
<text x="175.9" y="109">53</text>
<text x="218.4" y="109">5</text>
<text x="218.4" y="111.5">6</text>
<text x="33" y="114">64</text>
<text x="33" y="116.6">62</text>
<text x="33" y="119.1">95</text>
<text x="55.8" y="114">80</text>
<text x="55.8" y="116.6">78</text>
<text x="55.8" y="119.1">76</text>
<text x="55.8" y="121.7">71</text>
<text x="55.8" y="124.2">69</text>
<text x="218.4" y="125.5">1</text>
<text x="33" y="126.7">48</text>
<text x="33" y="129.3">51</text>
<text x="33" y="131.8">50</text>
<text x="55.8" y="126.7">67</text>
<text x="55.8" y="129.3">65</text>
<text x="55.8" y="131.8">63</text>
<text x="132.6" y="140.7">3</text>
<text x="145.3" y="140.7">2</text>
<text x="33.6" y="145.8">5</text>
<text x="56.4" y="145.8">6</text>
<text x="139.4" y="148" transform="rotate(-90 139.4 148)">1</text>
<text x="33" y="150.9">10</text>
<text x="33.6" y="156">8</text>
<text x="55.8" y="156">20</text>
<text x="33" y="158.5">97</text>
<text x="33.6" y="161">1</text>
<text x="55.8" y="158.5">98</text>
<text x="55.8" y="161">73</text>
<text x="33.6" y="163.6">2</text>
<text x="33.6" y="166.1">3</text>
<text x="55.8" y="163.6">85</text>
<text x="55.8" y="166.1">87</text>
<text x="33" y="171.2">13</text>
<text x="33" y="173.7">25</text>
<text x="33.6" y="168.7">4</text>
<text x="55.8" y="168.7">88</text>
<text x="55.8" y="171.2">89</text>
<text x="55.8" y="173.7">90</text>
<text x="33" y="176.3">37</text>
<text x="33" y="178.8">49</text>
<text x="55.8" y="176.3">91</text>
<text x="55.8" y="178.8">99</text>
<text x="33" y="181.4">61</text>
<text x="55.2" y="181.4">100</text>
</g>
<g font-size="1.8" fill="#0f0f0f">
<text x="62.3" y="33.9">A1</text>
<text x="134.7" y="35.2">A17</text>
<text x="134.7" y="32.7">A18</text>
<text x="179.1" y="30.1">A8</text>
<text x="179.1" y="32.7">A7</text>
<text x="179.1" y="35.2">A3</text>
<text x="30.3" y="39">~{C3}</text>
<text x="30.3" y="36.5">~{C1}</text>
<text x="33" y="39.1">14</text>
<text x="62.3" y="36.5">A2</text>
<text x="62.3" y="41.6">A4</text>
<text x="62.3" y="39">A3</text>
<text x="133.3" y="40.3">~{BERR}</text>
<text x="134.7" y="37.8">A16</text>
<text x="179.1" y="40.3">A4</text>
<text x="179.1" y="37.8">A6</text>
<text x="30.1" y="45.4">R~{W}</text>
<text x="30.5" y="47.9">~{AS}</text>
<text x="33" y="45.5">68</text>
<text x="62.3" y="44.1">A5</text>
<text x="62.3" y="46.6">A6</text>
<text x="134.7" y="47.9">A13</text>
<text x="134.7" y="45.4">A14</text>
<text x="134.7" y="42.8">A15</text>
<text x="179.1" y="47.9">~{OVR}</text>
<text x="179.1" y="42.8">A5</text>
<text x="29" y="50.5">~{UDS}</text>
<text x="29.3" y="53">~{LDS}</text>
<text x="33" y="48">74</text>
<text x="33" y="50.5">72</text>
<text x="33" y="53.1">70</text>
<text x="62.3" y="51.7">A8</text>
<text x="62.3" y="49.2">A7</text>
<text x="134.7" y="53">A11</text>
<text x="134.7" y="50.5">A12</text>
<text x="29.1" y="58.1">~{OVR}</text>
<text x="33" y="58.2">17</text>
<text x="61.1" y="59.3">A11</text>
<text x="61.1" y="56.8">A10</text>
<text x="62.3" y="54.3">A9</text>
<text x="134.7" y="55.5">A10</text>
<text x="135.9" y="58.1">A9</text>
<text x="179.1" y="55.5">~{C1}</text>
<text x="179.1" y="58.1">~{C3}</text>
<text x="27" y="63.2">~{DTACK}</text>
<text x="61.1" y="64.4">A13</text>
<text x="61.1" y="61.9">A12</text>
<text x="135.9" y="63.2">A2</text>
<text x="135.9" y="60.6">A1</text>
<text x="179.1" y="63.2">~{CFGOUT}</text>
<text x="179.1" y="60.6">~{CFGIN}</text>
<text x="27.3" y="69.5">~{SLAVE}</text>
<text x="61.1" y="69.5">A15</text>
<text x="61.1" y="67">A14</text>
<text x="132.4" y="68.2">~{DTACK}</text>
<text x="134.7" y="70.8">A23</text>
<text x="179.1" y="70.8">~{IORD}</text>
<text x="179.1" y="68.2">~{SLAVE}</text>
<text x="25.6" y="74.6">~{CFGOUT}</text>
<text x="27.3" y="72">~{CFGIN}</text>
<text x="33" y="72.1">12</text>
<text x="61.1" y="72">A16</text>
<text x="61.1" y="74.6">A17</text>
<text x="61.1" y="77.1">A18</text>
<text x="134.7" y="73.3">A21</text>
<text x="134.7" y="75.9">A22</text>
<text x="179.1" y="73.3">~{IOWR}</text>
<text x="61.1" y="79.7">A19</text>
<text x="61.1" y="82.2">A20</text>
<text x="132.3" y="83.5">B_D15</text>
<text x="134.7" y="78.4">A20</text>
<text x="134.7" y="80.9">A19</text>
<text x="179.1" y="80.9">~{IDE2_CS0}</text>
<text x="179.1" y="83.5">~{IDE1_CS1}</text>
<text x="179.1" y="78.4">~{IDE2_CS1}</text>
<text x="61.1" y="84.7">A21</text>
<text x="61.1" y="87.3">A22</text>
<text x="61.1" y="89.8">A23</text>
<text x="130.5" y="86">~{I_BUFOE}</text>
<text x="135.9" y="88.6">~{AS}</text>
<text x="179.1" y="88.6">~{IDE_OFF}</text>
<text x="179.1" y="86">~{IDE1_CS0}</text>
<text x="68.4" y="93.6">D0</text>
<text x="134.4" y="91.1">~{UDS}</text>
<text x="134.7" y="93.6">~{LDS}</text>
<text x="179.1" y="93.6">B_D13</text>
<text x="179.1" y="91.1">B_D12</text>
<text x="68.4" y="98.7">D2</text>
<text x="68.4" y="101.3">D3</text>
<text x="68.4" y="96.2">D1</text>
<text x="134.8" y="98.7">~{RST}</text>
<text x="135.5" y="96.2">R~{W}</text>
<text x="179.1" y="101.3">TDI</text>
<text x="179.1" y="96.2">B_D14</text>
<text x="213.3" y="98.7">TMS</text>
<text x="214.1" y="101.3">TDI</text>
<text x="29.4" y="102.5">~{RST}</text>
<text x="33" y="102.6">53</text>
<text x="68.4" y="103.8">D4</text>
<text x="68.4" y="106.3">D5</text>
<text x="179.1" y="103.8">TMS</text>
<text x="179.1" y="106.3">TCK</text>
<text x="213.4" y="103.8">TDO 3</text>
<text x="213.5" y="106.3">TCK</text>
<text x="68.4" y="114">D8</text>
<text x="68.4" y="108.9">D6</text>
<text x="68.4" y="111.4">D7</text>
<text x="179.1" y="108.9">TDO</text>
<text x="67.2" y="119">D10</text>
<text x="68.4" y="116.5">D9</text>
<text x="27.9" y="122.8">~{BERR}</text>
<text x="33" y="122.9">46</text>
<text x="67.2" y="121.6">D11</text>
<text x="67.2" y="124.1">D12</text>
<text x="67.2" y="129.2">D14</text>
<text x="67.2" y="131.7">D15</text>
<text x="67.2" y="126.7">D13</text>
</g>
<g font-size="1.8" fill="#725600">
<text x="24.8" y="46.6">R~{W}</text>
<text x="188.2" y="46.6">~{IDE_ROMCS}</text>
<text x="188.2" y="54.2">ROM_BANK_1</text>
<text x="190.7" y="72">~{IORD}</text>
<text x="190.7" y="77.1">ROM_BANK_0</text>
<text x="190.7" y="74.5">~{IOWR}</text>
<text x="190.7" y="79.6">~{IDE2_CS1}</text>
<text x="190.7" y="82.1">~{IDE2_CS0}</text>
<text x="121.4" y="87.2">~{I_BUFOE}</text>
<text x="189.4" y="89.8">~{IDE_OFF}</text>
<text x="190.7" y="84.7">~{IDE1_CS1}</text>
<text x="190.7" y="87.2">~{IDE1_CS0}</text>
<text x="24.1" y="103.7">~{RST}</text>
</g>
</svg>
